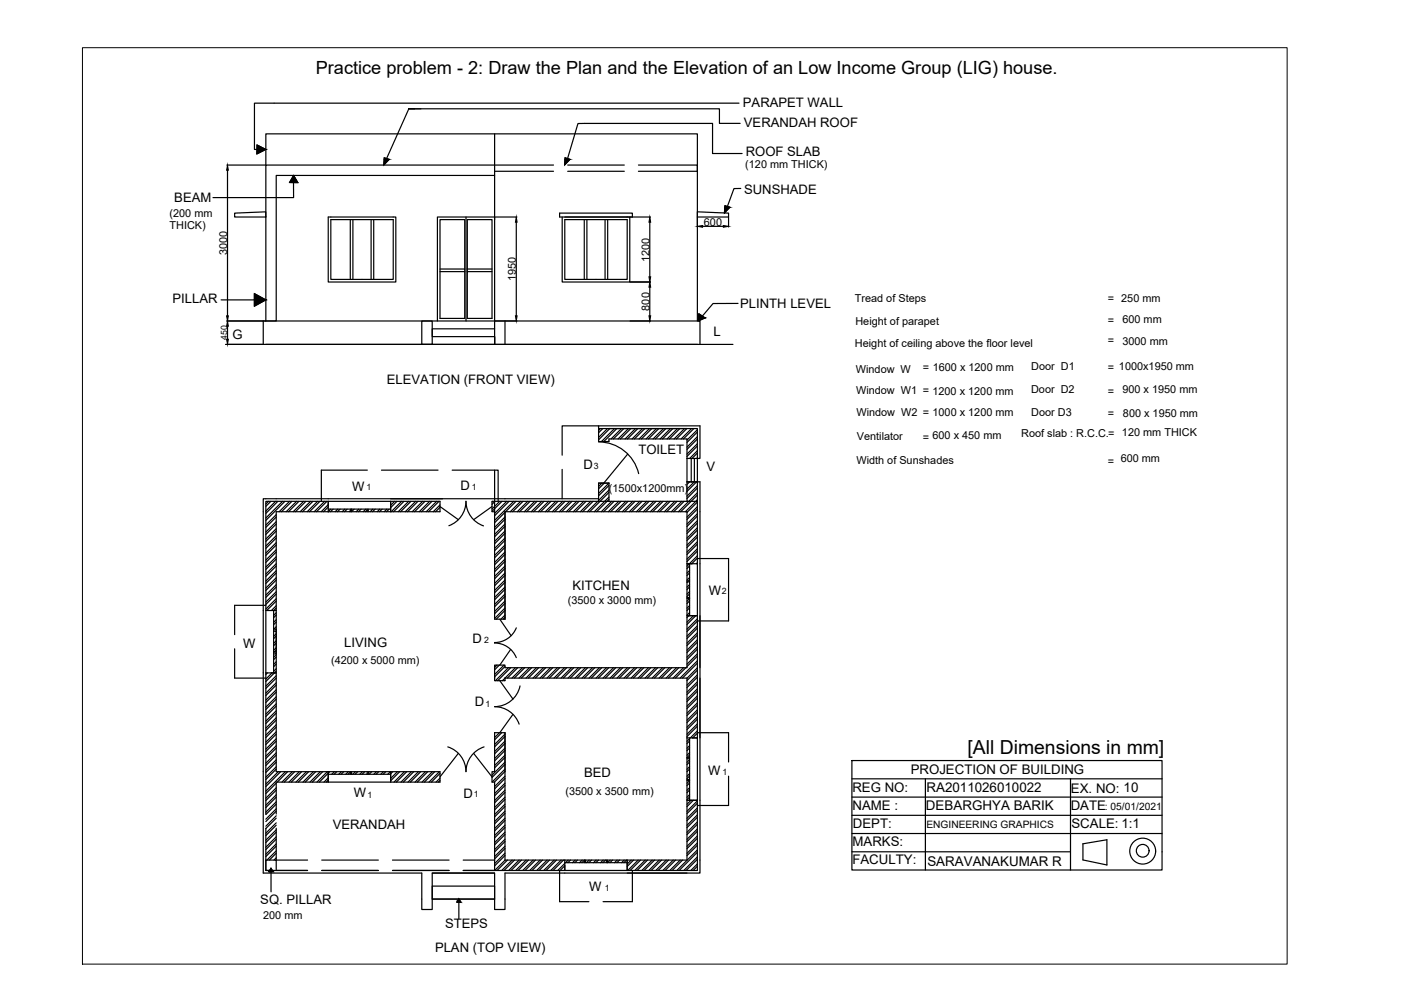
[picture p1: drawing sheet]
<svg xmlns="http://www.w3.org/2000/svg" width="297mm" height="210mm" viewBox="0 0 297 210" stroke-linecap="round" stroke-linejoin="round" font-family="sans-serif">
<!-- layer: 0 -->
<g fill="none" stroke="#000" stroke-width=".25">
<path d="M48.1 35h8.2M48.2 36.1v30.9M54.5 30.7l1.9 1-1.9 .9zM56.4 35v-6.6h91.5v39.7M62.2 38.7v3.2h-17M62.2 37.2l.9 1.5h-1.7zM81.5 33.5l1 .3-1.1 1.2zM86.7 23.1l-4.7 10.5M89.2 23.1h-2.5h65.8v3.1h4.4M104.9 28.4v44.6M104.9 36.3h12.5M117.4 35h-61v33.1h2.2v-30.9h46.3"/>
<path d="M119.8 33.5l1 .3-1.1 1.2zM120.4 35h12M120.4 36.3h12M135.4 35h12.5v1.3h-12.5M156.7 21.9h-102.7v9.8h.5M157.1 40h-1.5l-1.4 3.8M157.3 32.6h-6.2v-6.4h-28.6l-2.2 7.4M49.7 45.2l6.7-.3v1.1h-6.7zM69.6 46h14.3v13.8h-14.3zM70.1 46.6h13.3v12.6h-13.3zM74.3 46.6v12.6M74.8 46.6v12.6"/>
<path d="M78.7 46.6v12.6M79.2 46.6v12.6M93.3 57h5.2v.6M93.3 57.6h5.2M98.5 57v-10.4h-5.2v20.9h5.2v-9.9M98.8 46v22.1M99.1 57.6v-11h5.2v20.9h-5.2v-9.9h5.2M99.1 57h5.2M104.9 46.6v-.6h-12.2v22.1M104.9 46h4.7M109.5 47.1v19.9M119.2 46v13.8h14.3v-13.8h-.5"/>
<path d="M119.7 46.6h13.3v12.6h-13.3zM123.9 46.6v12.6M124.4 46.6v12.6M128.3 46.6v12.6M128.8 46.6v12.6M133.6 59.8h4.3M134.1 46v-.8h-15.5v.8h19.3M137.8 47.1v11.6M147.9 44.9l6.6 .3v.8h-6.6zM147.9 46.1v2M149 48h4.4M153.7 43.6l1 .4-1.1 1.2z"/>
<path d="M154.5 46.1v2M46.9 63.6h7M47.8 73h107.6M48.1 68.1h8.2M48.2 69.2v2.7M53.9 62.2l2.5 1.4-2.5 1.3zM55.8 73v-4.9h92.6v4.9M89.4 68.1h2.2v4.9h-2.2zM104.9 69.7h-13.3v1.7h13.3v1.6v-1.6M104.9 68.1h4.7M107.1 68.1v4.9M133.6 68.1h4.3"/>
<path d="M137.8 60.9v6.1M148.2 66.5l1.3 .9-1.4 .7zM156.5 64.3l-5.3 .1-2.3 2.6M77.9 99.7h-9.8v6.6M80.9 99.7h12M95.9 99.7h9.7v6.6M104.9 99.7v31.6h2.2v-22.8h38.6v11h2.2M119.2 99.5v6.2M126.9 90.3h-7.7v6.2M126.9 93.7a8.7 8.7 0 0 1 8.5 6.7M126.9 90.9v-.6h21.5v6.9h-.5M127.3 90.9l-.4 .4"/>
<path d="M127.8 90.9l-.9 .9M128.8 90.9l-1.9 1.8M129.1 93.5l-.1 .1M129.1 90.9h16.6M129.3 90.9l-2.4 2.3M130.3 90.9l-2.8 2.7M130.8 90.9l-2.8 2.7M131.8 90.9l-2.2 2.2M132.3 90.9l-2.2 2.2M133.1 96.3l-5.1 6.1M133.3 90.9l-2.3 2.2M133.7 90.9l-2.2 2.2"/>
<path d="M134.7 90.9l-2.2 2.2M135.2 90.9l-2.2 2.2M136.2 90.9l-2.2 2.2M136.7 90.9l-2.2 2.2M137.7 90.9l-2.2 2.2M138.2 90.9l-2.2 2.2M139.2 90.9l-2.2 2.2M139.7 90.9l-2.2 2.2M140.7 90.9l-2.2 2.2M141.2 90.9l-2.2 2.2M142.2 90.9l-2.2 2.2M142.7 90.9l-2.2 2.2"/>
<path d="M143.6 90.9l-2.2 2.2M144.1 90.9l-2.2 2.2M145.1 90.9l-2.2 2.2M145.6 90.9l-2.2 2.2M145.7 97.2v5h2.2v-5M145.7 97.2h2.2M146.6 97.2v5M146.6 90.9l-2.2 2.2M147.1 90.9l-2.2 2.2M147.2 97.2v5M147.9 93.1v-2.2h-21v2.7h2.2v-.5h16.6v4.1M147.9 91.1l-2.2 2.2"/>
<path d="M147.9 95.6l-1.7 1.6M147.9 91.6l-2.2 2.2M147.9 93.1l-2.2 2.2M147.9 93.1v4.1M147.9 92.6l-2.2 2.2M147.9 94.1l-2.2 2.2M147.9 97l-.2 .2M147.9 94.6l-2.2 2.2M147.9 96.1l-1.2 1.1M56.9 106.3l-.5 .6M57.4 106.3l-1 1.1M58.4 106.3l-2 2.1"/>
<path d="M58.6 109.1l-2.2 2.2M58.6 110.6l-2.2 2.2M58.6 112.1l-2.2 2.2M58.6 113.6l-2.2 2.2M58.6 115.1l-2.2 2.2M58.6 116.6l-2.2 2.2M58.6 118l-2.2 2.2M58.6 119.5l-2.2 2.2M58.6 109.6l-2.2 2.2M58.6 111.1l-2.2 2.2M58.6 112.6l-2.2 2.2M58.6 114.1l-2.2 2.2"/>
<path d="M58.6 115.6l-2.2 2.2M58.6 117l-2.2 2.2M58.6 118.5l-2.2 2.2M58.9 106.3l-2.5 2.6M59.9 106.3l-3.5 3.5M60.4 106.3l-4 4M61.4 106.3l-2.2 2.2M61.9 106.3l-2.2 2.2M62.9 106.3l-2.2 2.2M63.4 106.3l-2.2 2.2M64.4 106.3l-2.2 2.2M64.9 106.3l-2.3 2.2"/>
<path d="M65.8 106.3l-2.2 2.2M66.3 106.3l-2.2 2.2M67.3 106.3l-2.2 2.2M67.8 106.3l-2.2 2.2M68.8 106.3l-2.2 2.2M69.3 106.3l-2.2 2.2M69.6 108.5v-2.2h-13.2v66.3M69.6 107.4v-1.1h13.2v2.2h-13.2M69.6 107l-1.5 1.5M69.6 108.5h-11v20.9M69.6 107.5l-1 1M69.6 107.9h13.2"/>
<path d="M70.1 107.9l-.5 .6M70.6 107.9l-.5 .6M71.6 107.9l-.5 .6M72.1 107.9l-.5 .6M73.1 107.9l-.5 .6M73.6 107.9l-.5 .6M74.3 108.2l-.3 .3M74.3 107.9v.6M74.6 107.9l-.1 .6 .6-.6M76.1 107.9l-.6 .6M76.6 107.9l-.6 .6M77.6 107.9l-.6 .6"/>
<path d="M77.9 108.1l-.4 .4M77.9 107.9v.6M78.1 107.9v.6M79 107.9l-.5 .6M79.5 107.9l-.5 .6M80.5 107.9l-.5 .6M81 107.9l-.5 .6M82 107.9l-.5 .6M82.5 107.9l-.5 .6M82.8 106.3h10.5v2.2h-10.5zM82.8 105.7h11M83.7 106.3l-.9 .8"/>
<path d="M84.2 106.3l-1.4 1.3M85.1 106.3l-2.2 2.2M85.6 106.3l-2.2 2.2M86.6 106.3l-2.2 2.2M87.1 106.3l-2.2 2.2M88.1 106.3l-2.2 2.2M88.6 106.3l-2.2 2.2M89.6 106.3l-2.2 2.2M90.1 106.3l-2.2 2.2M91.1 106.3l-2.2 2.2M91.6 106.3l-2.2 2.2M92.6 106.3l-2.2 2.2"/>
<path d="M93.1 106.3l-2.2 2.2M93.3 107.1l-1.4 1.4M93.3 107.6l-.9 .9M93.3 107.4l3.9 2.8M95.2 111.5a5.5 5.5 0 0 0 3.6-5.2 5.5 5.5 0 0 0 3.7 5.2M104.3 107.4l-3.9 2.8M104.5 106.3l-.2 .1M105 106.3l-.7 .6M105.9 106.3l-1.6 1.6M106.4 106.3l-2.1 2.1M107.1 109.6l-2.2 2.2M107.1 111.1l-2.2 2.2"/>
<path d="M107.1 112.6l-2.2 2.2M107.1 114.1l-2.2 2.2M107.1 115.6l-2.2 2.2M107.1 117l-2.2 2.2M107.1 118.5l-2.2 2.2M107.1 108.6l-2.2 2.2M107.1 110.1l-2.2 2.2M107.1 111.6l-2.2 2.2M107.1 113.1l-2.2 2.2M107.1 114.6l-2.2 2.2M107.1 116.1l-2.2 2.2M107.1 117.5l-2.2 2.2"/>
<path d="M107.1 119l-2.2 2.2M107.4 106.3l-2.5 2.6M107.9 106.3l-3 3.1M108.9 106.3l-4 4M109.4 106.3l-2.2 2.2M110.4 106.3l-2.2 2.2M110.9 106.3l-2.2 2.2M111.9 106.3l-2.2 2.2M112.4 106.3l-2.2 2.2M113.4 106.3l-2.2 2.2M113.9 106.3l-2.2 2.2M114.8 106.3l-2.2 2.2"/>
<path d="M115.3 106.3l-2.2 2.2M116.3 106.3l-2.2 2.2M116.8 106.3l-2.2 2.2M117.8 106.3l-2.2 2.2M118.3 106.3l-2.2 2.2M119.3 106.3l-2.2 2.2M119.8 106.3l-2.2 2.2M120.8 106.3l-2.2 2.2M121.3 106.3l-2.2 2.2M122.3 106.3l-2.2 2.2M122.8 106.3l-2.2 2.2M123.8 106.3l-2.2 2.2"/>
<path d="M124.3 106.3l-2.2 2.2M125.3 106.3l-2.3 2.2M125.7 106.3l-2.2 2.2M126.7 106.3l-2.2 2.2M126.9 105.7h-71.1v79.4h33.6v7.7h2.2v-2.2h13.3v2.2h2.2v-7.7h41.3v-82.9h-2.7v4.1h2.2v13.2M127.6 102.4l-.7 .7M128.1 102.4l-1.2 1.2M129.1 102.4l-2.2 2.2M129.1 103.9l-2.2 2.2M129.1 105.4l-3.1 3.1M129.1 102.9l-2.2 2.2M129.1 104.4l-4.1 4.1"/>
<path d="M129.1 105.9l-2.6 2.6M129.1 102.4v3.9M129.1 102.4h-2.2v3.9M129.7 106.3l-2.2 2.2M130.2 106.3l-2.2 2.2M131.2 106.3l-2.2 2.2M131.7 106.3l-2.2 2.2M132.7 106.3l-2.2 2.2M133.2 106.3l-2.2 2.2M134.2 106.3l-2.3 2.2M134.6 106.3l-2.2 2.2M135.6 106.3l-2.2 2.2"/>
<path d="M136.1 106.3l-2.2 2.2M137.1 106.3l-2.2 2.2M137.6 106.3l-2.2 2.2M138.6 106.3l-2.2 2.2M139.1 106.3l-2.2 2.2M140.1 106.3l-2.2 2.2M140.6 106.3l-2.2 2.2M141.6 106.3l-2.2 2.2M142.1 106.3l-2.2 2.2M143.1 106.3l-2.2 2.2M143.6 106.3l-2.2 2.2M144.6 106.3l-2.3 2.2"/>
<path d="M145 106.3l-2.2 2.2M145.7 106.3h-41.4v2.2h.6M145.7 102.2h.1M146.2 102.2l-.5 .5M146.2 120l-.5 .5M146.2 119.5v11M146.8 119.5h-1.1v11h2.2v-11M147.2 102.2l-1.5 1.5M147.7 102.2l-2 2M147.9 104.5l-4.1 4M147.9 106l-2.6 2.5M147.9 105l-3.6 3.5"/>
<path d="M147.9 103l-2.2 2.2M147.9 107.4l-2.2 2.3M147.9 108.9l-2.2 2.2M147.9 110.4l-2.2 2.2M147.9 111.9l-2.2 2.2M147.9 113.4l-2.2 2.2M147.9 114.9l-2.2 2.2M147.9 116.3l-2.2 2.3M147.9 117.8l-2.2 2.2M147.9 119.3l-.2 .2M147.9 103.5l-2.2 2.2M147.9 106.5l-2.2 2.2"/>
<path d="M147.9 107.9l-2.2 2.2M147.9 109.4l-2.2 2.2M147.9 110.9l-2.2 2.2M147.9 112.4l-2.2 2.2M147.9 113.9l-2.2 2.2M147.9 115.4l-2.2 2.2M147.9 116.8l-2.2 2.2M147.9 118.3l-1.2 1.2M147.9 102.2v4.1M147.9 118.4h6.6v13.3h-6.6M49.7 137.6v6.2h6.7M56.4 129.4h2.2"/>
<path d="M56.4 128.3h-6.7v6.3M58 133.8h.6v4.4h-.6M58 133.4h.6v.4M58 129.4v13.3M58.1 133.8l-.1 .1M58.6 129.4v13.3h-1.1M58.6 138.2v.4h-.6M58.6 121l-2.2 2.2M58.6 122.5l-2.2 2.2M58.6 124l-2.2 2.2M58.6 125.5l-2.2 2.2M58.6 126.9l-2.2 2.2"/>
<path d="M58.6 128.4l-1.1 1M58.6 131.4l-.6 .5M58.6 132.9l-.5 .5M58.6 137.3l-.6 .6M58.6 138.8l-.6 .6M58.6 120l-2.2 2.2M58.6 121.5l-2.2 2.2M58.6 123l-2.2 2.2M58.6 124.5l-2.2 2.2M58.6 125.9l-2.2 2.3M58.6 127.4l-2 2M58.6 128.9l-.6 .6"/>
<path d="M58.6 131.9l-.6 .5M58.6 134.9l-.6 .5M58.6 137.8l-.4 .4M58.6 139.3l-.6 .6M58.6 129.9l-.6 .6M58.6 134.4l-.6 .5M58.6 135.9l-.6 .5M58.6 130.4l-.6 .6M58.6 136.4l-.6 .5M106 131.3l2.4 3.5M107.1 120l-2.2 2.2M107.1 121.5l-2.2 2.2"/>
<path d="M107.1 123l-2.2 2.2M107.1 124.5l-2.2 2.2M107.1 126l-2.2 2.2M107.1 127.4l-2.2 2.2M107.1 128.9l-2.2 2.2M107.1 130.4l-.9 .9M107.1 120.5l-2.2 2.2M107.1 122l-2.2 2.2M107.1 123.5l-2.2 2.2M107.1 125l-2.2 2.2M107.1 126.4l-2.2 2.3M107.1 127.9l-2.2 2.2"/>
<path d="M107.1 129.4l-1.9 1.9M107.1 130.9l-.4 .4M108.3 137.7l-2.3 3.3M109.5 133.1a5 5 0 0 1-4.6 3.1 5.3 5.3 0 0 1 4.6 3.2M145.7 126.9h.5l-.5 .6M145.7 126.7h.5M145.7 123.4h.5M145.7 123.2h.5M145.8 123.4l-.1 .1M146.2 121l-.5 .5M146.2 122.5l-.5 .5M146.2 123.9l-.5 .6"/>
<path d="M146.2 128.4l-.5 .6M146.2 123l-.2 .2M146.2 125.9l-.5 .6M146.2 128.9l-.5 .5M146.2 130.4l-.5 .5M146.2 125.4l-.5 .6M146.2 129.9l-.5 .5M146.2 121.5l-.5 .5M146.2 127.4l-.5 .6M146.2 124.4l-.5 .6M147 130.5l-1.3 1.4M147.5 130.5l-1.8 1.9"/>
<path d="M147.9 131.2l-2.2 2.2M147.9 132.7l-2.2 2.2M147.9 134.2l-2.2 2.2M147.9 135.7l-2.2 2.2M147.9 137.1l-2.2 2.2M147.9 138.6l-2.2 2.2M147.9 131.7l-2.2 2.2M147.9 133.2l-2.2 2.2M147.9 134.7l-2.2 2.2M147.9 136.2l-2.2 2.2M147.9 137.6l-2.2 2.2M147.9 139.1l-2.2 2.2"/>
<path d="M148.4 130.5v11.1M56.4 142.7h2.2v20.9h11M56.7 142.7l-.3 .3M57.7 142.7l-1.3 1.3M58.6 141.8l-.6 .5M58.6 143.3l-2.2 2.2M58.6 144.8l-2.2 2.2M58.6 146.2l-2.2 2.2M58.6 147.7l-2.2 2.2M58.6 149.2l-2.2 2.2M58.6 150.7l-2.2 2.2M58.6 152.2l-2.2 2.2"/>
<path d="M58.6 153.7l-2.2 2.2M58.6 155.2l-2.2 2.2M58.6 156.6l-2.2 2.2M58.6 158.1l-2.2 2.2M58.6 159.6l-2.2 2.2M58.6 142.3l-2.2 2.2M58.6 143.8l-2.2 2.2M58.6 145.3l-2.2 2.2M58.6 146.7l-2.2 2.2M58.6 148.2l-2.2 2.2M58.6 149.7l-2.2 2.2M58.6 151.2l-2.2 2.2"/>
<path d="M58.6 152.7l-2.2 2.2M58.6 154.2l-2.2 2.2M58.6 155.7l-2.2 2.2M58.6 157.1l-2.2 2.2M58.6 158.6l-2.2 2.2M58.6 140.3l-.6 .6M58.6 140.8l-.6 .6M94.9 158.4a5.5 5.5 0 0 1 3.9 5.2 5.5 5.5 0 0 1 3.8-5.2M97.2 159.7l-3.9 5M100.4 159.7l3.9 5M104.9 143.8h.1M104.9 143.8v-2.8h2.2v.6h38.6v-11.1h2.2v25.9h-2.2"/>
<path d="M104.9 143.8v.5h2.2v-.5h38.6v12.6M104.9 155.3v8.3h-.6v2.2h.6v16.6M104.9 155.3h2.2v27.1M104.9 155.3v.1M105.4 141l-.5 .5M105.9 141l-1 1M105.9 155.3l-1 1.1M106 144.3l2.8 3.9M106.4 155.3l-1.5 1.6M106.9 141l-2 2M107.1 155.7l-2.2 2.2M107.1 141.3l-2.2 2.2"/>
<path d="M107.1 144.3h-.1M107.1 157.6l-2.2 2.2M107.1 157.1l-2.2 2.2M107.1 158.6l-2.2 2.2M107.1 156.2l-2.2 2.2M107.1 159.1l-2.2 2.2M107.8 141.6l-2.8 2.7M108.3 141.6l-2.8 2.7M108.8 151.5l-2.8 3.8M109.3 141.6l-2.8 2.7M109.8 141.6l-2.2 2.2M110.3 145.4a5.5 5.5 0 0 1-5.4 4.4 5.5 5.5 0 0 1 5.2 3.7"/>
<path d="M110.8 141.6l-2.3 2.2M111.2 141.6l-2.2 2.2M112.2 141.6l-2.2 2.2M112.7 141.6l-2.2 2.2M113.7 141.6l-2.2 2.2M114.2 141.6l-2.2 2.2M115.2 141.6l-2.2 2.2M115.7 141.6l-2.2 2.2M116.7 141.6l-2.2 2.2M117.2 141.6l-2.2 2.2M118.2 141.6l-2.2 2.2M118.7 141.6l-2.2 2.2"/>
<path d="M119.7 141.6l-2.2 2.2M120.2 141.6l-2.2 2.2M121.2 141.6l-2.2 2.2M121.7 141.6l-2.3 2.2M122.6 141.6l-2.2 2.2M123.1 141.6l-2.2 2.2M124.1 141.6l-2.2 2.2M124.6 141.6l-2.2 2.2M125.6 141.6l-2.2 2.2M126.1 141.6l-2.2 2.2M127.1 141.6l-2.2 2.2M127.6 141.6l-2.2 2.2"/>
<path d="M128.6 141.6l-2.2 2.2M129.1 141.6l-2.2 2.2M130.1 141.6l-2.2 2.2M130.6 141.6l-2.2 2.2M131.5 141.6l-2.2 2.2M132 141.6l-2.2 2.2M133 141.6l-2.2 2.2M133.5 141.6l-2.2 2.2M134.5 141.6l-2.2 2.2M135 141.6l-2.2 2.2M136 141.6l-2.2 2.2M136.5 141.6l-2.2 2.2"/>
<path d="M137.5 141.6l-2.2 2.2M138 141.6l-2.2 2.2M139 141.6l-2.2 2.2M139.5 141.6l-2.2 2.2M140.5 141.6l-2.2 2.2M141 141.6l-2.3 2.2M141.9 141.6l-2.2 2.2M142.4 141.6l-2.2 2.2M143.4 141.6l-2.2 2.2M143.9 141.6l-2.2 2.2M144.9 141.6l-2.2 2.2M145.4 141.6l-2.2 2.2"/>
<path d="M145.7 156.4v13.3h2.2v-13.3h-1.1M146.2 156.6l-.5 .6M146.2 157.1l-.5 .6M146.2 158.1l-.5 .6M146.2 159.6l-.5 .5M146.2 158.6l-.5 .5M146.2 156.4v13.3M147.9 140.1l-3.7 3.7M147.9 141.6l-2.2 2.2M147.9 143.1l-2.2 2.2M147.9 144.6l-2.2 2.2M147.9 146l-2.2 2.3"/>
<path d="M147.9 147.5l-2.2 2.2M147.9 149l-2.2 2.2M147.9 150.5l-2.2 2.2M147.9 152l-2.2 2.2M147.9 153.5l-2.2 2.2M147.9 155l-1.5 1.4M147.9 140.6l-3.2 3.2M147.9 142.1l-2.2 2.2M147.9 143.6l-2.2 2.2M147.9 145.1l-2.2 2.2M147.9 146.5l-2.2 2.2M147.9 148l-2.2 2.2"/>
<path d="M147.9 149.5l-2.2 2.2M147.9 151l-2.2 2.2M147.9 152.5l-2.2 2.2M147.9 154l-2.2 2.2M147.9 155.5l-1 .9M147.9 155.3h6.6v6.3M148.4 143.8v12.6M56.4 175.6v9h8.8h-6.6v-2.2h-2.2v2.2h.8M58.6 161.1l-2.2 2.2M58.6 162.6l-2.2 2.2M58.6 167l-2.2 2.2M58.6 168.5l-2.2 2.2"/>
<path d="M58.6 170l-2.2 2.2M58.6 171.5l-2.2 2.2M58.6 173l-2.2 2.2M58.6 174.5l-2.2 2.2M58.6 175.9l-2.2 2.2M58.6 177.4l-2.2 2.2M58.6 178.9l-2.2 2.2M58.6 160.1l-2.2 2.2M58.6 161.6l-2.2 2.2M58.6 163.1l-2.2 2.2M58.6 166l-2.2 2.3M58.6 167.5l-2.2 2.2"/>
<path d="M58.6 169l-2.2 2.2M58.6 170.5l-2.2 2.2M58.6 172l-2.2 2.2M58.6 173.5l-2.2 2.2M58.6 175l-2.2 2.2M58.6 176.4l-2.2 2.2M58.6 177.9l-2.2 2.2M58.6 179.4l-2.2 2.2M58.6 175.6v6.8h6.6M59 163.6l-2.6 2.7M59.5 163.6l-3.1 3.2M60.5 163.6l-4.1 4.2"/>
<path d="M61 163.6l-2.2 2.2M62 163.6l-2.2 2.2M62.5 163.6l-2.2 2.2M63.5 163.6l-2.2 2.2M64 163.6l-2.2 2.2M65 163.6l-2.3 2.2M65.4 163.6l-2.2 2.2M66.4 163.6l-2.2 2.2M66.9 163.6l-2.2 2.2M67.9 163.6l-2.2 2.2M68.4 163.6l-2.2 2.2M69.4 163.6l-2.2 2.2"/>
<path d="M69.6 163.6h13.2v2.2h-13.2zM69.6 164.9l-.9 .9M69.6 165.4l-.4 .4M69.6 163.6v2.2h-11v6.8M69.6 164.2h13.2M69.9 163.6l-2.2 2.2M70.9 163.6l-.6 .6M71.4 163.6l-.6 .6M72.4 163.6l-.6 .6M72.9 163.6l-.6 .6M73.8 164.2l.5-.6v.6M73.9 163.6l-.6 .6"/>
<path d="M74.5 163.6v.6M75.3 163.6l-.5 .6M75.8 163.6l-.5 .6M76.8 163.6l-.5 .6M77.3 163.6l-.5 .6M77.9 164.1l-.1 .1M77.9 163.6v.6M78.1 163.6v.6M78.3 163.6l-.2 .3M78.8 163.6l-.5 .6M79.8 163.6l-.5 .6M80.3 163.6l-.6 .6"/>
<path d="M81.3 163.6l-.6 .6M81.8 163.6l-.6 .6M82.8 163.6l-.6 .6M82.8 163.6h10.5v2.2h-10.5zM83.3 163.6l-.6 .6M84.3 163.6l-1.5 1.5M84.7 163.6l-1.9 2M85.7 163.6l-2.2 2.2M86.2 163.6l-2.2 2.2M87.2 163.6l-2.2 2.2M87.7 163.6l-2.2 2.2M88.7 163.6l-2.2 2.2"/>
<path d="M89.2 163.6l-2.2 2.2M90.2 163.6l-2.2 2.2M90.7 163.6l-2.2 2.2M91.7 163.6l-2.2 2.2M92.2 163.6l-2.2 2.2M93.2 163.6l-2.2 2.2M93.3 165l-.9 .8M93.3 165.5l-.4 .3M93.3 164l-1.8 1.8M107.1 160.1l-2.2 2.2M107.1 161.6l-2.8 2.8M107.1 163.1l-2.8 2.7"/>
<path d="M107.1 166l-2.2 2.3M107.1 170.5l-2.2 2.2M107.1 175l-2.2 2.2M107.1 177.9l-2.2 2.2M107.1 179.4l-2.2 2.2M107.1 162.1l-2.8 2.7M107.1 165.1l-2.2 2.2M107.1 168l-2.2 2.2M107.1 172.5l-2.2 2.2M107.1 175.5l-2.2 2.2M107.1 176.9l-2.2 2.2M107.1 179.9l-2.2 2.2"/>
<path d="M107.1 164.6l-2.2 2.2M107.1 167.5l-2.2 2.2M107.1 169l-2.2 2.2M107.1 172l-2.2 2.2M107.1 173.5l-2.2 2.2M107.1 176.4l-2.2 2.3M107.1 160.6l-2.2 2.2M107.1 163.6l-2.3 2.2M107.1 166.5l-2.2 2.2M107.1 169.5l-2.2 2.2M107.1 171l-2.2 2.2M107.1 174l-2.2 2.2"/>
<path d="M107.1 178.4l-2.2 2.2M145.7 165.3h.5M145.7 165.5h.5M145.7 160.9h.5M145.7 160.6h.5M146.2 161.1l-.5 .5M146.2 162.6l-.5 .5M146.2 164l-.5 .6M146.2 165.5l-.5 .6M146.2 167l-.5 .6M146.2 168.5l-.5 .5M146.2 160.1l-.5 .5"/>
<path d="M146.2 161.6l-.5 .5M146.2 163.1l-.5 .5M146.2 164.5l-.5 .6M146.2 166l-.5 .6M146.2 167.5l-.5 .6M146.2 169l-.5 .5M146.5 169.7l-.8 .8M147 169.7l-1.3 1.3M147.9 169.8l-2.2 2.2M147.9 171.3l-2.2 2.2M147.9 172.8l-2.2 2.2M147.9 174.3l-2.2 2.2"/>
<path d="M147.9 175.8l-2.2 2.2M147.9 177.2l-2.2 2.2M147.9 178.7l-2.2 2.2M147.9 170.3l-2.2 2.2M147.9 171.8l-2.2 2.2M147.9 173.3l-2.2 2.2M147.9 174.8l-2.2 2.2M147.9 176.2l-2.2 2.3M147.9 177.7l-2.2 2.2M147.9 179.2l-2.2 2.2M154.5 164.6v6.2h-6.6M180.6 161.3h65.8v23.2h-65.8z"/>
<path d="M180.6 165.1h65.8M180.6 172.9h65.8M180.6 169h65.8M180.6 176.7h65.8M196.2 165.1v19.4M227 165.1v19.4M234.7 178v5.4l-5.1-1.1v-3.4l5.1-.8M57.5 184.1l.4 .7h-.9zM57.5 184.6v4.5M58.6 180.4l-2 2M58.6 181.9l-.5 .5M58.6 180.9l-1.5 1.5"/>
<path d="M68.2 184.6h12M68.2 182.4h12M83.2 184.6h12M83.2 182.4h12M91.6 190.6v-5.5h13.3v5.5M91.6 187.9h13.3v2.7h-13.3zM91.6 185.1h13.3M97.3 191.3v3.5M98.2 184.6h6.7M98.2 182.4h6.7M104.9 182.4v2.2h14.8v-2.2M107.1 181.4l-2.2 2.2"/>
<path d="M107.1 180.9l-2.2 2.2M107.1 182.4h12.6M107.1 182.4l-2.2 2.2M107.6 182.4l-2.2 2.2M108.6 182.4l-2.2 2.2M109.1 182.4l-2.2 2.2M110.1 182.4l-2.2 2.2M110.6 182.4l-2.2 2.2M111.5 182.4l-2.2 2.2M112 182.4l-2.2 2.2M113 182.4l-2.2 2.2M113.5 182.4l-2.2 2.2"/>
<path d="M114.5 182.4l-2.2 2.2M115 182.4l-2.2 2.2M116 182.4l-2.2 2.2M116.5 182.4l-2.2 2.2M117.5 182.4l-2.2 2.2M118 182.4l-2.2 2.2M118.6 184.6v6.6h6.3M119 182.4l-2.2 2.2M119.5 182.4l-2.2 2.2M119.7 182.4h13.3v2.2h-13.3v-1.1M119.7 183.6l-.9 1M119.7 183.1l-1.4 1.5"/>
<path d="M119.7 182.9h13.3M120.5 182.4l-.6 .5M121 182.4l-.6 .5M121.9 182.4l-.5 .5M122.4 182.4l-.5 .5M123.4 182.9l.5-.5v.5M123.4 182.4l-.5 .5M124.2 182.4v.5M124.9 182.4l-.5 .5M125.4 182.4l-.5 .5M126.4 182.4l-.6 .5M126.9 182.4l-.6 .5"/>
<path d="M127.9 182.4l-.6 .5M128.4 182.4l-.6 .5M128.6 182.4v.5M128.8 182.4v.5l.6-.5M129.9 182.4l-.6 .5M130.8 182.4l-.5 .5M131.3 182.4l-.5 .5M132.3 182.4l-.5 .5M132.8 182.4l-.5 .5M133 182.4h12.7v-12.7h2.2v14.9h-14.9zM133 185.1h12.7M133.8 182.4l-.8 .8"/>
<path d="M134.1 184.6v6.6h-6.2M134.3 182.4l-1.3 1.3M135.3 182.4l-2.2 2.2M135.8 182.4l-2.2 2.2M136.8 182.4l-2.2 2.2M137.3 182.4l-2.2 2.2M138.3 182.4l-2.2 2.2M138.8 182.4l-2.2 2.2M139.8 182.4l-2.2 2.2M140.3 182.4l-2.2 2.2M141.3 182.4l-2.3 2.2M141.7 182.4l-2.2 2.2"/>
<path d="M142.7 182.4l-2.2 2.2M143.2 182.4l-2.2 2.2M144.2 182.4l-2.2 2.2M144.7 182.4l-2.2 2.2M147.9 180.2l-4.4 4.4M147.9 181.7l-2.9 2.9M147.9 183.2l-1.4 1.4M147.9 180.7l-3.9 3.9M147.9 182.2l-2.4 2.4M147.9 183.7l-.9 .9M148.4 185.1h.1M180.6 180.6h46.4"/>
<path d="M246.4 180.6h.1"/>
<circle cx="242.3" cy="180.5" r="2.75"/>
<circle cx="242.3" cy="180.4" r="1.35"/>
</g>
<g fill="#000" stroke="#000" stroke-width=".21">
<path d="M48.2 35l.2 1.1h-.4zM62.2 37.2l.9 1.5zM81.4 33.8h1.1l-1.1 1.2zM81.5 33.5l1 .3h-1.1zM119.8 33.8h1l-1.1 1.2zM119.8 33.5l1 .3h-1zM109.5 46l.1 1.1h-.3zM137.8 46l.2 1.1h-.4zM137.6 58.7h.4l-.2 1.1zM147.9 48l1.1-.2v.4zM153.4 47.8l1.1 .2-1.1 .2zM153.7 43.6l1 .4h-1z"/>
<path d="M48 67h.4l-.2 1.1zM48.2 68.1l.2 1.1h-.4zM48 71.9h.4l-.2 1.1zM109.3 67h.3l-.1 1.1zM137.8 59.8l.2 1.1h-.4zM137.6 67h.4l-.2 1.1zM57 184.8h.5zM57.5 184.1l.2 .5h-.5zM57.5 184.6h.2l.2 .2zM96.9 191.2l.4 .1zM97.3 190.5l.3 .5h-.6zM97.3 191h.3l.1 .2z"/>
<path d="M54.5 30.7l1.9 1h-1.9zM54.5 31.7v.9l1.9-.9z"/>
<path d="M62.2 37.2l-.8 1.5h1.7zM61.4 38.7h1.7z"/>
<path d="M153.7 44l-.1 1.2 1.1-1.2zM153.7 44l-.1 1.2z"/>
<path d="M53.9 62.2l2.5 1.4h-2.5zM53.9 63.6v1.3l2.5-1.3z"/>
<path d="M148.2 66.5l1.3 .9h-1.4zM148.1 67.4v.7l1.4-.7z"/>
<path d="M57.5 184.6v.2h.4zM57.5 184.8h.4z"/>
<path d="M57.2 184.6l.3 .2v-.2zM57.2 184.6l.3 .2h-.5z"/>
<path d="M57 184.8h.5zM57 184.8h.5z"/>
<path d="M96.9 191.2l.4 .1zM96.9 191.3h.4z"/>
<path d="M97.3 191v.2h.4zM97.3 191.2h.4z"/>
<path d="M97 191l.3 .2v-.2zM97 191l.3 .2h-.4z"/>
</g>
<path d="M17.5 10.1h255.4v194.3h-255.4z" fill="none" stroke="#000" stroke-width=".21"/>
<text font-size="4.1" x="205.1" y="159.8">[All Dimensions in mm]</text>
<text font-size="3.8" x="67" y="15.6">Practice problem - 2: Draw the Plan and the Elevation of an Low Income Group (LIG) house.</text>
<g font-size="2.8">
<text x="157.5" y="22.7">PARAPET WALL</text>
<text x="157.7" y="27">VERANDAH ROOF</text>
<text x="158.1" y="33.1">ROOF SLAB</text>
<text x="157.8" y="41.1">SUNSHADE</text>
<text x="37" y="42.7">BEAM</text>
<text x="36.6" y="64.3">PILLAR</text>
<text x="156.9" y="65.3">PLINTH LEVEL</text>
<text x="49.3" y="71.9">G</text>
<text x="151.3" y="71.1">L</text>
<text x="82" y="81.4">ELEVATION (FRONT VIEW)</text>
<text x="123.7" y="99.3">D</text>
<text x="135.4" y="96.3">TOILET</text>
<text x="149.8" y="99.9">V</text>
<text x="74.7" y="104">W</text>
<text x="97.6" y="103.9">D</text>
<text x="121.4" y="125.1">KITCHEN</text>
<text x="150.3" y="126.1">W</text>
<text x="51.6" y="137.5">W</text>
<text x="73" y="137.2">LIVING</text>
<text x="100.2" y="136.3">D</text>
<text x="100.7" y="149.8">D</text>
<text x="123.9" y="164.7">BED</text>
<text x="150.1" y="164.3">W</text>
<text x="180.7" y="167.9">REG NO:</text>
<text x="193.1" y="164.2">PROJECTION OF BUILDING</text>
<text x="196.4" y="167.9">RA2011026010022</text>
<text x="75" y="169">W</text>
<text x="98.3" y="169.1">D</text>
<text x="180.8" y="171.8">NAME :</text>
<text x="196.3" y="171.8">DEBARGHYA BARIK</text>
<text x="227" y="171.8">DATE</text>
<text x="227.1" y="168">EX. NO: 10</text>
<text x="70.5" y="175.8">VERANDAH</text>
<text x="180.8" y="179.5">MARKS:</text>
<text x="180.8" y="175.6">DEPT:</text>
<text x="227.2" y="175.6">SCALE: 1:1</text>
<text x="180.7" y="183.1">FACULTY:</text>
<text x="196.6" y="183.5">SARAVANAKUMAR R</text>
<text x="55.2" y="191.7">SQ. PILLAR</text>
<text x="124.9" y="189">W</text>
<text x="94.4" y="196.8">STEPS</text>
<text x="92.2" y="201.8">PLAN (TOP VIEW)</text>
</g>
<g font-size="2.3">
<text x="158" y="35.6">(120 mm THICK)</text>
<text x="35.9" y="46">(200 mm</text>
<text x="149.2" y="47.9">600</text>
<text x="35.9" y="48.6">THICK)</text>
<text x="48.1" y="54.1" transform="rotate(-90 48.1 54.1)">3000</text>
<text x="109.4" y="59.7" transform="rotate(-90 109.4 59.7)">1950</text>
<text x="137.7" y="55.5" transform="rotate(-90 137.7 55.5)">1200</text>
<text x="137.7" y="65.8" transform="rotate(-90 137.7 65.8)">800</text>
<text x="181.2" y="64">Tread of Steps</text>
<text x="234.9" y="63.9">= 250 mm</text>
<text x="181.4" y="68.9">Height of parapet</text>
<text x="234.9" y="68.7">=</text>
<text x="238" y="68.5">600 mm</text>
<text x="181.3" y="73.7">Height of ceiling above the floor level</text>
<text x="234.9" y="73">=</text>
<text x="238" y="73.1">3000 mm</text>
<text x="181.5" y="79">Window W</text>
<text x="181.5" y="83.6">Window W1 = 1200 x 1200 mm</text>
<text x="195.7" y="78.6">= 1600 x 1200 mm</text>
<text x="218.6" y="83.3">Door D2</text>
<text x="218.6" y="78.5">Door D1</text>
<text x="234.9" y="83.7">=</text>
<text x="234.9" y="78.7">= 1000x1950 mm</text>
<text x="238" y="83.3">900 x 1950 mm</text>
<text x="181.6" y="88.1">Window W2 = 1000 x 1200 mm</text>
<text x="218.7" y="88.1">Door D3</text>
<text x="234.9" y="88.5">=</text>
<text x="238.1" y="88.3">800 x 1950 mm</text>
<text x="181.7" y="93.3">Ventilator</text>
<text x="195.6" y="93.5">= 600 x 450 mm</text>
<text x="216.5" y="92.7">Roof slab : R.C.C.= 120 mm THICK</text>
<text x="181.6" y="98.4">Width of Sunshades</text>
<text x="234.9" y="98.5">= 600 mm</text>
<text x="129.1" y="104.3">(1500x1200mm)</text>
<text x="120.4" y="128.1">(3500 x 3000 mm)</text>
<text x="70.2" y="140.8">(4200 x 5000 mm)</text>
<text x="119.9" y="168.5">(3500 x 3500 mm)</text>
<text x="55.8" y="194.9">200 mm</text>
</g>
<g font-size="2.2">
<text x="234.3" y="171.7">: 05/01/2021</text>
<text x="196.4" y="175.5">ENGINEERING GRAPHICS</text>
</g>
<g font-size="1.8">
<text x="48.1" y="72" transform="rotate(-90 48.1 72)">450</text>
<text x="125.9" y="99.4">3</text>
<text x="77.7" y="103.9">1</text>
<text x="100" y="103.9">1</text>
<text x="153.1" y="126">2</text>
<text x="102.6" y="136.3">2</text>
<text x="102.9" y="149.8">1</text>
<text x="153.2" y="164.3">1</text>
<text x="77.9" y="169.1">1</text>
<text x="100.5" y="169">1</text>
<text x="128.3" y="188.9">1</text>
</g>
</svg>
